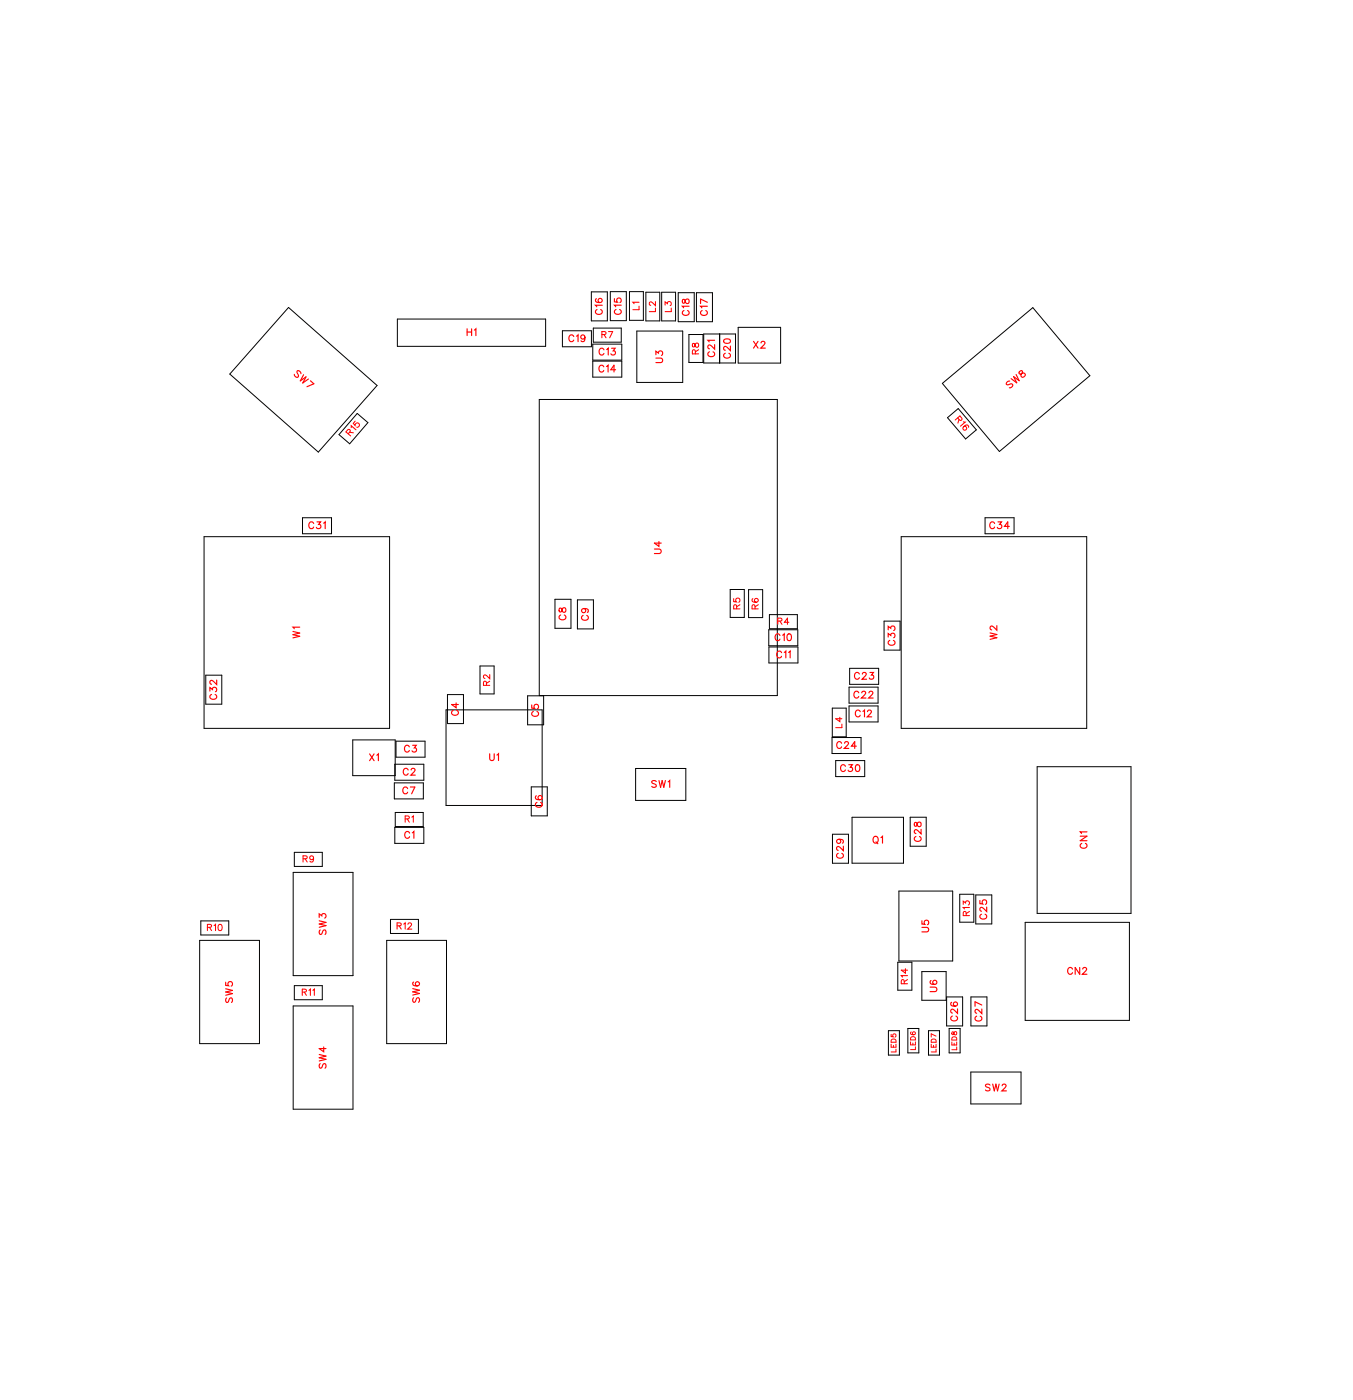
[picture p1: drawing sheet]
<svg xmlns="http://www.w3.org/2000/svg" width="141mm" height="146mm" viewBox="0 0 141 146" stroke-linecap="round" stroke-linejoin="round" font-family="sans-serif">
<g fill="none" stroke="#000" stroke-width=".1">
<path d="M30.2 32.2l9.2 8.1-6.1 7-9.3-8.2zM41.6 33.4h15.5v2.8h-15.5zM58.8 34.6h3v1.7h-3zM61.8 30.5h1.7v3.1h-1.7zM62 36h3v1.7h-3zM62 37.8h3v1.6h-3zM62 34.3h3v1.5h-3zM63.8 30.5h1.7v3h-1.7zM65.8 30.5h1.5v3h-1.5zM66.6 34.6h4.8v5.4h-4.8zM67.5 30.6h1.5v3h-1.5zM69.2 30.6h1.4v3h-1.4z"/>
<path d="M70.9 30.6h1.7v3h-1.7zM72 35h1.5v2.9h-1.5zM72.8 30.6h1.7v3.1h-1.7zM73.6 34.9h3.3v3.1h-3.3zM75.2 34.9v3.1M75.3 34.9v3.1M77.2 34.2h4.4v3.8h-4.4zM21.3 56.1h19.4v20.1h-19.4zM31.6 54.2h3.1v1.6h-3.1zM37.4 43.2l1.1 1-1.9 2.2-1.2-.9zM56.4 41.8h24.9v31h-24.9zM94.2 56.1h19.4v20.1h-19.4z"/>
<path d="M98.5 40.1l9.5-7.9 6 7.1-9.5 7.9zM99.1 43.7l1.1-1 1.9 2.3-1.1 .9zM103 54.2h3v1.6h-3zM21.5 70.6h1.7v3.1h-1.7zM36.9 77.4h4.4v3.7h-4.4zM41.3 79.9h3v1.7h-3zM41.4 77.5h3v1.7h-3zM46.6 74.2h10.1v10h-10.1zM46.8 72.7h1.7v3h-1.7zM50.2 69.7h1.5v2.9h-1.5zM55.2 72.8h1.6v3h-1.6zM58 62.7h1.7v3h-1.7z"/>
<path d="M60.4 62.7h1.7v3.1h-1.7zM76.4 61.7h1.4v2.9h-1.4zM78.3 61.7h1.5v2.9h-1.5zM80.4 65.9h3v1.6h-3zM80.4 67.7h3v1.6h-3zM80.5 64.3h2.9v1.5h-2.9zM87 77.1h3v1.7h-3zM87 74.1h1.5v3h-1.5zM87.4 79.6h3v1.6h-3zM88.8 73.8h3v1.7h-3zM88.8 71.9h3v1.6h-3zM88.8 69.9h3.1v1.7h-3.1z"/>
<path d="M92.4 65h1.7v3h-1.7zM20.9 98.4h6.2v10.8h-6.2zM21 96.3h2.9v1.5h-2.9zM30.7 91.2h6.2v10.8h-6.2zM30.8 89.2h2.9v1.4h-2.9zM40.4 98.4h6.3v10.8h-6.3zM40.8 96.2h3v1.4h-3zM41.2 81.9h3.1v1.7h-3.1zM41.3 86.5h3v1.7h-3zM41.3 85h3v1.5h-3zM55.6 82.3h1.6v3h-1.6zM66.5 80.4h5.2v3.3h-5.2z"/>
<path d="M87 87.3h1.7v3h-1.7zM89.1 85.5h5.4v4.8h-5.4zM94 93.2h5.6v7.3h-5.6zM95.2 85.5h1.7v3h-1.7zM100.4 93.5h1.4v3h-1.4zM102 93.6h1.7v3h-1.7zM107.2 96.5h10.9v10.2h-10.9zM108.5 80.2h9.8v15.3h-9.8zM30.7 105.2h6.2v10.8h-6.2zM30.8 103.1h2.9v1.5h-2.9zM92.9 107.8h1.1v2.6h-1.1zM93.9 100.6h1.5v3h-1.5z"/>
<path d="M94.9 107.6h1.2v2.5h-1.2zM96.4 101.6h2.5v3h-2.5zM97.1 107.8h1.1v2.6h-1.1zM99 104.3h1.7v3h-1.7zM99.2 107.6h1.2v2.5h-1.2zM101.5 112.1h5.3v3.4h-5.3zM101.5 104.3h1.7v3h-1.7z"/>
</g>
<g fill="none" stroke="#f00" stroke-width=".12">
<path d="M31.5 39.1l-.2-.3h-.2l.1 .5-.1 .2-.2-.1-.1-.2M31.7 39.2l-.3 .6 .6-.4-.3 .7 .6-.5M32.5 39.8l.3 .3-.7 .3M48.8 34.4v.7M48.8 34.7h.5M49.3 34.4v.7M49.6 34.5l.2-.1v.7M60 35.2a.26 .26 0 0 0-.3-.2 .26 .26 0 0 0-.2 .3v.2a.26 .26 0 0 0 .2 .2 .26 .26 0 0 0 .3-.1M60.3 35.2l.1-.2v.7M61.2 35.3a.22 .22 0 0 1-.3 .2 .22 .22 0 0 1-.1-.4 .22 .22 0 0 1 .3 0l.1 .2a.34 .34 0 0 1-.3 .4l-.1-.1M62.4 31.2l-.1 .1a.35 .35 0 0 0 .3 .4 .35 .35 0 0 0 .4-.3 .22 .22 0 0 0-.2-.2 .22 .22 0 0 0-.3 .2 .22 .22 0 0 0 .2 .2M62.4 32.4a.26 .26 0 0 0-.1 .3 .26 .26 0 0 0 .2 .2h.2a.26 .26 0 0 0 .3-.2 .26 .26 0 0 0-.2-.3"/>
<path d="M63 31.9h-.7l.1 .2M63.1 38.4a.26 .26 0 0 0-.3-.2 .26 .26 0 0 0-.2 .3v.1a.26 .26 0 0 0 .2 .3 .26 .26 0 0 0 .3-.2M63.2 36.6a.26 .26 0 0 0-.3-.2 .26 .26 0 0 0-.3 .3v.2a.26 .26 0 0 0 .3 .2 .26 .26 0 0 0 .3-.1M63.4 38.3l.2-.1v.7M63.4 36.6l.2-.2v.7M64 36.4h.3l-.2 .3a.24 .24 0 0 1 .2 .4 .24 .24 0 0 1-.4-.1M64.3 31.2v.4h.3a.25 .25 0 0 1-.1-.4 .25 .25 0 0 1 .4 .1 .25 .25 0 0 1-.1 .3M64.4 38.7h-.5l.3-.5v.7M64.4 32.4a.26 .26 0 0 0-.2 .3 .26 .26 0 0 0 .3 .2h.2a.26 .26 0 0 0 .3-.2 .26 .26 0 0 0-.2-.3M65 31.9h-.7l.1 .2M68.6 37.5h.5l.2 .2-.1 .2h-.6M68.6 37.1v-.4l.3 .2a.24 .24 0 0 1 .3-.1 .24 .24 0 0 1 0 .4"/>
<path d="M71.4 31.3v.4h.1l.3-.4a.24 .24 0 0 1 .3 .2 .24 .24 0 0 1-.3 .2l-.1-.1-.1-.3zM71.5 32.5a.26 .26 0 0 0-.1 .3 .26 .26 0 0 0 .2 .2h.2a.26 .26 0 0 0 .3-.2 .26 .26 0 0 0-.2-.3M72.1 32h-.7l.1 .2M73.4 32.5a.26 .26 0 0 0-.1 .3 .26 .26 0 0 0 .2 .2h.2a.26 .26 0 0 0 .3-.2 .26 .26 0 0 0-.2-.3M74 32h-.7l.1 .2M74 31.6l-.7-.3v.5M74.2 36.8a.26 .26 0 0 0-.2 .3 .26 .26 0 0 0 .3 .2h.2a.26 .26 0 0 0 .2-.2 .26 .26 0 0 0-.1-.3M74.7 36v.5l-.3-.3-.2-.1-.2 .1v.1l.2 .2M74.7 35.6h-.7l.2 .2M75.7 35.5l.3-.1a.3 .3 0 0 1 .4 .3 .38 .38 0 0 1-.4 .2 .38 .38 0 0 1-.3-.3zM75.8 37a.26 .26 0 0 0-.1 .2 .26 .26 0 0 0 .2 .3h.2a.26 .26 0 0 0 .3-.3 .26 .26 0 0 0-.2-.2M76.4 36.2v.5l-.4-.4-.2-.1-.1 .2v.1l.1 .1"/>
<path d="M78.8 35.7l.5 .7M79.3 35.7l-.5 .7M79.6 35.9l.1-.2h.2l.1 .1-.1 .3-.3 .3h.4M105.6 39.9l-.3 .1-.1 .2 .2 .1 .4-.1 .1 .1-.1 .1-.3 .2M106.3 39.2l.3 .6-.6-.4 .3 .6-.6-.4M106.6 38.9v.1l.1 .1 .3-.1 .1 .1a.24 .24 0 0 1 0 .3 .24 .24 0 0 1-.3 0l.1-.6h-.1zM32.8 54.8a.26 .26 0 0 0-.3-.2 .26 .26 0 0 0-.2 .3v.1a.26 .26 0 0 0 .2 .3 .26 .26 0 0 0 .3-.2M33.2 54.6h.3l-.2 .3a.24 .24 0 0 1 .2 .3 .24 .24 0 0 1-.4 0M33.8 54.7l.2-.1v.7M68.4 57.4h.5l.2 .2-.1 .3h-.6M68.9 56.6v.5l-.5-.3h.7M104 54.8a.26 .26 0 0 0-.3-.2 .26 .26 0 0 0-.2 .3v.1a.26 .26 0 0 0 .2 .3 .26 .26 0 0 0 .3-.2"/>
<path d="M104.4 54.6h.3l-.2 .3a.24 .24 0 0 1 .2 .3 .24 .24 0 0 1-.4 0M105.5 55.1h-.5l.4-.5v.7M21.9 72.3v-.4l.3 .2a.24 .24 0 0 1 .4-.2 .25 .25 0 0 1-.1 .5M22.1 72.6a.26 .26 0 0 0-.2 .3 .26 .26 0 0 0 .3 .2h.2a.26 .26 0 0 0 .3-.2 .26 .26 0 0 0-.2-.3M22.7 71.1v.5l-.4-.3-.2-.1-.2 .1v.1l.2 .2M30.6 66l.7 .2-.7 .2 .7 .2-.7 .1M31.3 65.6h-.7l.2 .2M38.6 78.9l.5 .7M39.1 78.9l-.5 .7M39.4 79l.2-.1v.7M42.8 78.1a.26 .26 0 0 0-.3-.1 .26 .26 0 0 0-.2 .2v.2a.26 .26 0 0 0 .2 .3 .26 .26 0 0 0 .3-.2M43.2 78h.3l-.2 .2a.24 .24 0 0 1 .2 .4 .24 .24 0 0 1-.4-.1"/>
<path d="M47.4 74.3a.26 .26 0 0 0-.2 .3 .26 .26 0 0 0 .3 .2h.2a.26 .26 0 0 0 .2-.2 .26 .26 0 0 0-.1-.3M47.7 73.5v.5l-.5-.3h.7M51.2 78.8v.6l.2 .2 .2-.1 .1-.7M52 79l.1-.2v.8M55.6 73.7v.4h.3a.25 .25 0 0 1 0-.4 .25 .25 0 0 1 .4 .1 .25 .25 0 0 1-.1 .3M55.8 74.4a.26 .26 0 0 0-.2 .3 .26 .26 0 0 0 .3 .2h.1a.26 .26 0 0 0 .3-.2 .26 .26 0 0 0-.2-.3M58.5 63.6v.4h.1l.3-.4a.24 .24 0 0 1 .3 .2 .24 .24 0 0 1-.3 .2l-.1-.1-.1-.3zM58.6 64.3a.26 .26 0 0 0-.1 .3 .26 .26 0 0 0 .2 .2h.2a.26 .26 0 0 0 .3-.2 .26 .26 0 0 0-.2-.3M61 64.4a.26 .26 0 0 0-.2 .3 .26 .26 0 0 0 .3 .2h.1a.26 .26 0 0 0 .3-.2 .26 .26 0 0 0-.1-.3M61 63.6a.22 .22 0 0 1 .2 .3 .22 .22 0 0 1-.3 .1 .22 .22 0 0 1 0-.3l.1-.1a.34 .34 0 0 1 .5 .3l-.1 .2M81.6 66.5a.26 .26 0 0 0-.3-.2 .26 .26 0 0 0-.2 .3v.1a.26 .26 0 0 0 .2 .3 .26 .26 0 0 0 .3-.2M81.7 68.3a.26 .26 0 0 0-.3-.2 .26 .26 0 0 0-.2 .3v.1a.26 .26 0 0 0 .2 .3 .26 .26 0 0 0 .3-.2"/>
<path d="M81.8 66.4l.2-.1v.7M82 68.2l.2-.1v.7M82.4 66.3h.1a.37 .37 0 0 1 .3 .4 .37 .37 0 0 1-.3 .3 .45 .45 0 0 1-.1-.7zM82.5 68.2l.1-.1v.7M88 77.7a.26 .26 0 0 0-.3-.1 .26 .26 0 0 0-.2 .2v.2a.26 .26 0 0 0 .2 .3 .26 .26 0 0 0 .3-.2M88.3 77.7l.2-.1h.1l.1 .1-.1 .2-.3 .4h.5M88.8 80h.3l-.2 .3a.24 .24 0 0 1 .2 .3 .24 .24 0 0 1-.4 0M89.5 78h-.5l.4-.4v.7M89.8 72.5a.26 .26 0 0 0-.3-.2 .26 .26 0 0 0-.2 .3v.1a.26 .26 0 0 0 .2 .3 .26 .26 0 0 0 .3-.2M89.9 70.5a.26 .26 0 0 0-.3-.2 .26 .26 0 0 0-.2 .3v.2a.26 .26 0 0 0 .2 .2 .26 .26 0 0 0 .3-.1M90 74.4a.26 .26 0 0 0-.3-.1 .26 .26 0 0 0-.3 .2v.2a.26 .26 0 0 0 .3 .3 .26 .26 0 0 0 .3-.2M90.1 72.5l.1-.2h.2l.1 .1-.1 .3-.3 .3h.5"/>
<path d="M90.2 70.5l.1-.2h.1l.2 .2-.1 .2-.4 .3h.5M90.2 74.4l.2-.1v.7M90.7 74.4l.1-.1h.2l.1 .1-.1 .2-.3 .4h.5M90.9 72.5l.1-.2h.1l.2 .1-.1 .3-.4 .3h.5M91 70.3h.3l-.2 .3a.24 .24 0 0 1 .2 .4 .24 .24 0 0 1-.4-.1M92.9 66.6v-.3l.2 .2a.24 .24 0 0 1 .4-.2 .24 .24 0 0 1 0 .4M92.9 65.9v-.4l.2 .2a.24 .24 0 0 1 .4-.2 .24 .24 0 0 1 0 .4M93 67a.26 .26 0 0 0-.1 .3 .26 .26 0 0 0 .2 .2h.2a.26 .26 0 0 0 .3-.2 .26 .26 0 0 0-.2-.3M103.5 66.2l.7 .2-.7 .1 .7 .2-.7 .2M104.2 65.4v.5l-.3-.3-.2-.1-.2 .1v.2l.2 .1M33.4 96v-.4l.3 .2a.24 .24 0 0 1 .3-.2 .24 .24 0 0 1 0 .4M33.4 96.3l.7 .2-.7 .1 .7 .2-.7 .2"/>
<path d="M33.5 97.3l-.1 .1 .1 .3h.2l.2-.4h.1l.1 .1-.1 .3M42.6 82.5a.26 .26 0 0 0-.3-.2 .26 .26 0 0 0-.2 .3v.2a.26 .26 0 0 0 .2 .2 .26 .26 0 0 0 .3-.1M42.7 80.5a.26 .26 0 0 0-.3-.1 .26 .26 0 0 0-.2 .2v.2a.26 .26 0 0 0 .2 .3 .26 .26 0 0 0 .3-.2M42.8 87.1a.26 .26 0 0 0-.3-.1 .26 .26 0 0 0-.2 .2v.2a.26 .26 0 0 0 .2 .3 .26 .26 0 0 0 .3-.2M42.9 82.3h.5l-.4 .7M43 80.5l.1-.1h.2l.1 .1-.1 .2-.3 .4h.4M43.1 87.1l.2-.1v.7M56.1 83.2l-.1 .1a.35 .35 0 0 0 .3 .4 .35 .35 0 0 0 .4-.3 .22 .22 0 0 0-.2-.2 .22 .22 0 0 0-.2 .2 .22 .22 0 0 0 .2 .2M56.2 83.9a.26 .26 0 0 0-.2 .3 .26 .26 0 0 0 .3 .2h.1a.26 .26 0 0 0 .3-.2 .26 .26 0 0 0-.2-.3M68.6 81.7l-.1-.1-.3 .1v.2l.4 .3v.1l-.1 .1-.3-.1M68.9 81.6l.2 .8 .1-.8 .2 .8 .2-.8M69.9 81.8l.1-.2v.8"/>
<path d="M87.7 89.3a.26 .26 0 0 0-.2 .3 .26 .26 0 0 0 .3 .2h.1a.26 .26 0 0 0 .3-.2 .26 .26 0 0 0-.2-.3M87.7 87.8a.22 .22 0 0 1 .2 .3 .22 .22 0 0 1-.3 .1 .22 .22 0 0 1 0-.4h.1a.34 .34 0 0 1 .5 .3l-.1 .1M88.2 88.5v.5l-.3-.4-.3-.1-.1 .2v.1l.2 .1M88.4 80.2a.26 .26 0 0 0-.3-.2 .26 .26 0 0 0-.2 .3v.1a.26 .26 0 0 0 .2 .3 .26 .26 0 0 0 .3-.2M89.5 80h.1a.37 .37 0 0 1 .3 .3 .37 .37 0 0 1-.3 .4 .45 .45 0 0 1-.1-.7zM91.4 87.6v-.1a.33 .33 0 0 1 .4 .3 .33 .33 0 0 1-.4 .4l-.1-.3zM91.6 88.1l.2 .2M92.1 87.6l.2-.1v.7M95.6 86.1v.3h.2l.3-.4a.24 .24 0 0 1 .2 .2 .24 .24 0 0 1-.2 .3l-.2-.1-.1-.3zM95.8 87.5a.26 .26 0 0 0-.2 .3 .26 .26 0 0 0 .3 .2h.1a.26 .26 0 0 0 .3-.2 .26 .26 0 0 0-.2-.3M96.3 86.7v.5l-.3-.3-.3-.1-.1 .1v.1l.2 .2M96.4 97h.5l.2 .2-.1 .2-.6 .1"/>
<path d="M96.4 96.3v.3l.3 .1a.25 .25 0 0 1 0-.4 .25 .25 0 0 1 .4 .1 .25 .25 0 0 1-.1 .3M102.5 94.2v.3l.3 .1a.25 .25 0 0 1 0-.4 .25 .25 0 0 1 .3 0 .25 .25 0 0 1-.1 .4M102.6 95.6a.26 .26 0 0 0-.1 .3 .26 .26 0 0 0 .2 .2h.2a.26 .26 0 0 0 .3-.2 .26 .26 0 0 0-.2-.3M103.2 94.9v.4l-.4-.3-.2-.1-.1 .1v.2l.1 .1M113 87.5h.7l-.7 .4h.7M113.1 88.2a.26 .26 0 0 0-.1 .3 .26 .26 0 0 0 .2 .2h.2a.26 .26 0 0 0 .3-.2 .26 .26 0 0 0-.2-.3M113.7 87h-.7l.1 .2M23.6 102.7v.4h.3a.25 .25 0 0 1 0-.4 .25 .25 0 0 1 .4 .1 .25 .25 0 0 1-.1 .3M23.6 103.4l.7 .2-.7 .2 .7 .1-.7 .2M23.7 104.4l-.1 .1 .1 .4 .2-.1 .2-.4h.1l.1 .1-.1 .4M33.4 110.3l.7 .2-.7 .1 .7 .2-.7 .2M33.5 111.3l-.1 .1 .1 .3h.2l.2-.4h.1l.1 .1-.1 .3"/>
<path d="M33.9 109.5v.5l-.5-.3h.7M43.2 103.4l.7 .2-.7 .1 .7 .2-.7 .2M43.3 104.4l-.1 .1 .1 .3h.1l.3-.4h.1l.1 .1-.1 .3M43.3 102.7l-.1 .1a.35 .35 0 0 0 .2 .4 .35 .35 0 0 0 .5-.3 .22 .22 0 0 0-.2-.2 .22 .22 0 0 0-.3 .2 .22 .22 0 0 0 .2 .2M97.3 103.2h.5l.2 .3-.1 .2h-.6M97.4 102.6h-.1a.35 .35 0 0 0 .2 .4 .35 .35 0 0 0 .5-.2 .22 .22 0 0 0-.2-.3 .22 .22 0 0 0-.3 .2 .22 .22 0 0 0 .2 .3M99.5 104.8v.1a.35 .35 0 0 0 .2 .4 .35 .35 0 0 0 .4-.3 .22 .22 0 0 0-.2-.2 .22 .22 0 0 0-.2 .2 .22 .22 0 0 0 .2 .2M99.6 106.3a.26 .26 0 0 0-.2 .3 .26 .26 0 0 0 .3 .2h.2a.26 .26 0 0 0 .2-.2 .26 .26 0 0 0-.1-.3M100.1 105.5v.5l-.3-.3-.2-.1-.2 .1v.1l.2 .2M102.1 106.3a.26 .26 0 0 0-.1 .3 .26 .26 0 0 0 .2 .2h.2a.26 .26 0 0 0 .3-.2 .26 .26 0 0 0-.2-.3M102.7 105.5v.5l-.4-.3-.2-.1-.1 .1v.1l.1 .2M102.7 105.1l-.7-.3v.5"/>
<path d="M103.5 113.5l-.1-.1-.3 .1v.2l.4 .2v.1l-.1 .1-.3-.1M103.8 113.4l.2 .7 .1-.7 .2 .7 .2-.7M104.8 113.6l.1-.2h.2l.1 .1-.1 .3-.3 .3h.4M112.2 101.4a.26 .26 0 0 0-.3-.2 .26 .26 0 0 0-.3 .3v.1a.26 .26 0 0 0 .3 .3 .26 .26 0 0 0 .3-.2M112.9 101.2v.7l-.5-.7v.7M113.2 101.4l.2-.2h.1l.1 .1-.1 .3-.3 .3h.5"/>
</g>
<g fill="none" stroke="#f00" stroke-width=".1">
<path d="M93.2 108.2v.2l.2 .1a.18 .18 0 0 1 0-.3 .18 .18 0 0 1 .3 0 .18 .18 0 0 1-.1 .3M93.2 109.2v.3h.5v-.3M93.3 108.7h.3l.1 .3h-.5zM93.4 109.3v.2M93.7 109.7v.3h-.5M95.2 109v.3h.5v-.3M95.3 108.5h.4v.3h-.5zM95.3 107.9l-.1 .1a.22 .22 0 0 0 .3 .3 .22 .22 0 0 0 .2-.4 .16 .16 0 0 0-.3 .1 .16 .16 0 0 0 .2 .2M95.5 109.1v.2M95.7 109.5v.3h-.5M97.4 109.2v.3h.5v-.3M97.4 108.8a.29 .29 0 0 1 .5 0v.2h-.5z"/>
<path d="M97.6 109.3v.2M97.9 109.7v.3h-.5M97.9 108.4l-.5-.3v.4M99.5 109v.3h.5v-.3M99.6 108.5a.29 .29 0 0 1 .4 .1v.2h-.5zM99.6 108v.2h.1l.2-.3a.17 .17 0 0 1 .1 .2 .17 .17 0 0 1-.1 .1l-.2-.2zM99.8 109.1v.2M100 109.5v.3h-.5"/>
</g>
<g fill="none" stroke="#f00" stroke-width=".11">
<path d="M62.9 35h.4v-.3h-.4v.6M63.2 35l.2 .3M63.6 34.7h.5l-.3 .6M66.8 31.6h-.6l.1 .2M66.8 32v.4h-.6M68.5 31.5v.5l-.5-.4-.1 .2 .2 .1M68.5 32.2v.4h-.6M69.5 31.9v-.3l.3 .2a.21 .21 0 0 1 .3-.2 .21 .21 0 0 1 0 .4M70.2 32.2v.4h-.7M72.4 35.9v.4h.2l.2-.4a.22 .22 0 0 1 .3 .2 .22 .22 0 0 1-.3 .2l-.1-.1-.1-.3zM72.7 37v-.4h-.2l-.1 .4h.7M73.1 36.6l-.4 .2"/>
<path d="M36.4 45.4l.2-.3-.1-.2-.3 .3 .5 .4M36.5 45.2l.5 .1M36.7 44.7v-.2l.5 .5M37.1 44.1l-.2 .2 .2 .2a.23 .23 0 0 1 .3-.3 .23 .23 0 0 1 .2 .3 .23 .23 0 0 1-.3 .2M100.1 43.7l.3 .3 .2-.1-.2-.4-.5 .4M100.3 43.9l-.1 .4M100.7 44.1l.2 .1-.5 .4M100.8 44.6a.2 .2 0 0 1 .3 .1 .2 .2 0 0 1-.2 .3 .2 .2 0 0 1-.2-.3l.1-.1a.31 .31 0 0 1 .5-.1v.2M50.9 71.7l-.1-.4h-.2v.4h.6M51.2 70.6v.4l-.5-.4-.1 .2 .1 .2M51.2 71.3l-.3 .2M76.7 62.6v.3l.3 .1a.23 .23 0 0 1 0-.4 .23 .23 0 0 1 .3 .1 .23 .23 0 0 1-.1 .3"/>
<path d="M77 63.7v-.4h-.2l-.1 .4h.7M77.4 63.3l-.4 .2M78.7 62.6a.32 .32 0 0 0 .2 .4 .32 .32 0 0 0 .4-.2 .2 .2 0 0 0-.2-.2 .2 .2 0 0 0-.2 .2 .2 .2 0 0 0 .2 .2M79 63.7l-.1-.4h-.2l-.1 .4h.7M79.3 63.3l-.3 .2M81.3 65l.4-.1v-.2h-.4v.6M81.6 65l.2 .3M82.5 65.1h-.5l.3-.4v.6M87.8 75v.5l-.4-.3h.6M88 75.7v.4h-.6M21.7 97h.4v-.3h-.4v.6M21.9 97l.2 .3"/>
<path d="M22.4 96.8l.1-.1v.6M22.9 96.7a.32 .32 0 0 1 .4 .3 .32 .32 0 0 1-.3 .3l-.2-.1v-.2zM31.7 89.8h.4v-.2l-.4-.1v.7M31.9 89.8l.2 .4M32.8 89.7a.2 .2 0 0 1-.3 .2 .2 .2 0 0 1-.1-.3 .2 .2 0 0 1 .4 0v.1a.31 .31 0 0 1-.3 .5l-.1-.1M41.5 96.8h.4v-.2l-.4-.1v.7M41.7 96.8l.3 .4M42.2 96.7l.2-.2v.7M42.4 85.7l.3-.1 .1-.2-.4-.1v.7M42.6 85.7l.2 .3M42.7 96.7l.1-.2 .2 .2-.4 .5h.5M43.1 85.5l.1-.2v.7"/>
<path d="M100.7 94.6v-.3l.3 .1a.22 .22 0 0 1 .3-.1 .22 .22 0 0 1 0 .4M101 95.8v-.4h-.2l-.1 .4h.7M101.4 94.9h-.7l.1 .2M101.4 95.3l-.4 .3M31.6 103.8l.4-.1v-.2h-.4v.6M31.8 103.8l.2 .3M32.3 103.6l.2-.1v.6M32.7 103.6l.2-.1v.6M94.6 102.9l-.1-.4h-.2l-.1 .4h.7M94.7 101.3v.5l-.5-.3h.7M94.9 102h-.7l.2 .2M94.9 102.5l-.3 .2"/>
</g>
<g font-size="1.2" fill="#fff">
<text x="48.8" y="35.4">H1</text>
<text x="63.3" y="32.9" transform="rotate(-90 63.3 32.9)">C16</text>
<text x="65.3" y="32.9" transform="rotate(-90 65.3 32.9)">C15</text>
<text x="72.4" y="33" transform="rotate(-90 72.4 33)">C18</text>
<text x="74.3" y="33.1" transform="rotate(-90 74.3 33.1)">C17</text>
<text x="30.5" y="39.4" transform="rotate(41 30.5 39.4)">SW7</text>
<text x="59.4" y="36">C19</text>
<text x="62.6" y="39.2">C14</text>
<text x="62.6" y="37.4">C13</text>
<text x="69.6" y="38" transform="rotate(-90 69.6 38)">U3</text>
<text x="75" y="37.4" transform="rotate(-90 75 37.4)">C21</text>
<text x="76.7" y="37.5" transform="rotate(-90 76.7 37.5)">C20</text>
<text x="78.7" y="36.7">X2</text>
<text x="105.8" y="40.9" transform="rotate(-40 105.8 40.9)">SW8</text>
<text x="32.2" y="55.6">C31</text>
<text x="69.4" y="58" transform="rotate(-90 69.4 58)">U4</text>
<text x="103.4" y="55.6">C34</text>
<text x="59.5" y="64.9" transform="rotate(-90 59.5 64.9)">C8</text>
<text x="61.8" y="64.9" transform="rotate(-90 61.8 64.9)">C9</text>
<text x="31.6" y="66.8" transform="rotate(-90 31.6 66.8)">W1</text>
<text x="81" y="67.3">C10</text>
<text x="81.2" y="69.1">C11</text>
<text x="89.3" y="71.3">C23</text>
<text x="93.9" y="67.5" transform="rotate(-90 93.9 67.5)">C33</text>
<text x="104.5" y="66.9" transform="rotate(-90 104.5 66.9)">W2</text>
<text x="23" y="73.2" transform="rotate(-90 23 73.2)">C32</text>
<text x="48.2" y="74.9" transform="rotate(-90 48.2 74.9)">C4</text>
<text x="56.6" y="75" transform="rotate(-90 56.6 75)">C5</text>
<text x="89.2" y="73.3">C22</text>
<text x="89.4" y="75.3">C12</text>
<text x="38.6" y="79.9">X1</text>
<text x="42.1" y="83.3">C7</text>
<text x="42.1" y="81.4">C2</text>
<text x="42.2" y="79">C3</text>
<text x="51.1" y="79.8">U1</text>
<text x="68.1" y="82.6">SW1</text>
<text x="87.4" y="78.6">C24</text>
<text x="87.8" y="81">C30</text>
<text x="42.3" y="88">C1</text>
<text x="57" y="84.5" transform="rotate(-90 57 84.5)">C6</text>
<text x="88.5" y="89.8" transform="rotate(-90 88.5 89.8)">C29</text>
<text x="91.2" y="88.5">Q1</text>
<text x="96.6" y="88.1" transform="rotate(-90 96.6 88.1)">C28</text>
<text x="114" y="88.8" transform="rotate(-90 114 88.8)">CN1</text>
<text x="34.4" y="97.8" transform="rotate(-90 34.4 97.8)">SW3</text>
<text x="97.4" y="97.5" transform="rotate(-90 97.4 97.5)">U5</text>
<text x="103.5" y="96.2" transform="rotate(-90 103.5 96.2)">C25</text>
<text x="24.6" y="104.9" transform="rotate(-90 24.6 104.9)">SW5</text>
<text x="44.2" y="104.9" transform="rotate(-90 44.2 104.9)">SW6</text>
<text x="98.3" y="103.8" transform="rotate(-90 98.3 103.8)">U6</text>
<text x="100.4" y="106.8" transform="rotate(-90 100.4 106.8)">C26</text>
<text x="103" y="106.9" transform="rotate(-90 103 106.9)">C27</text>
<text x="111.6" y="102.2">CN2</text>
<text x="34.4" y="111.8" transform="rotate(-90 34.4 111.8)">SW4</text>
<text x="103" y="114.4">SW2</text>
</g>
<g font-size="1.1" fill="#fff">
<text x="62.9" y="35.6">R7</text>
<text x="67.1" y="32.4" transform="rotate(-90 67.1 32.4)">L1</text>
<text x="68.8" y="32.6" transform="rotate(-90 68.8 32.6)">L2</text>
<text x="70.5" y="32.6" transform="rotate(-90 70.5 32.6)">L3</text>
<text x="73.3" y="37.1" transform="rotate(-90 73.3 37.1)">R8</text>
<text x="36.8" y="45.8" transform="rotate(-49 36.8 45.8)">R15</text>
<text x="99.6" y="44.1" transform="rotate(49 99.6 44.1)">R16</text>
<text x="77.6" y="63.7" transform="rotate(-90 77.6 63.7)">R5</text>
<text x="79.6" y="63.7" transform="rotate(-90 79.6 63.7)">R6</text>
<text x="81.3" y="65.6">R4</text>
<text x="51.5" y="71.7" transform="rotate(-90 51.5 71.7)">R2</text>
<text x="88.3" y="76.2" transform="rotate(-90 88.3 76.2)">L4</text>
<text x="42.3" y="86.3">R1</text>
<text x="31.6" y="90.4">R9</text>
<text x="101.6" y="95.8" transform="rotate(-90 101.6 95.8)">R13</text>
<text x="21.6" y="97.6">R10</text>
<text x="41.5" y="97.5">R12</text>
<text x="31.6" y="104.4">R11</text>
<text x="95.2" y="103" transform="rotate(-90 95.2 103)">R14</text>
</g>
<g font-size=".9" fill="#fff">
<text x="93.9" y="110.1" transform="rotate(-90 93.9 110.1)">LED5</text>
<text x="95.9" y="109.8" transform="rotate(-90 95.9 109.8)">LED6</text>
<text x="98.1" y="110.1" transform="rotate(-90 98.1 110.1)">LED7</text>
<text x="100.3" y="109.8" transform="rotate(-90 100.3 109.8)">LED8</text>
</g>
</svg>
